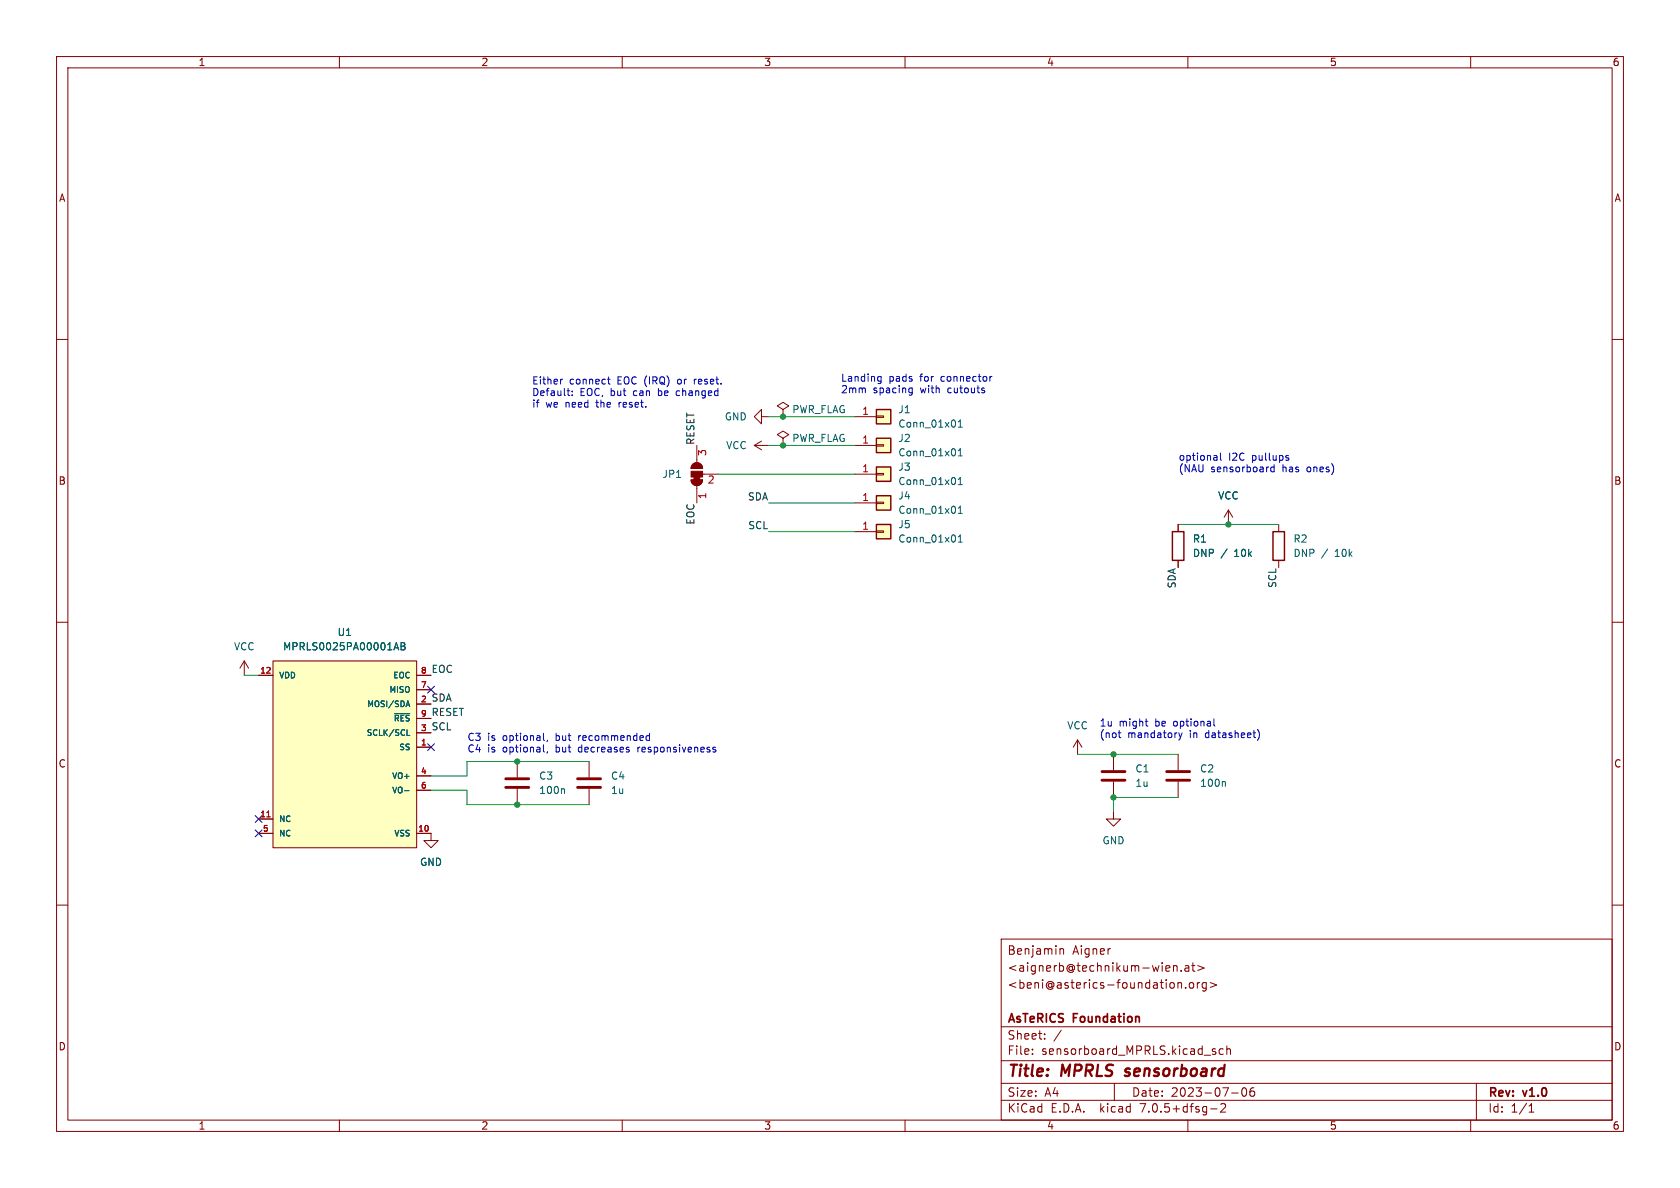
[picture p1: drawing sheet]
<svg xmlns="http://www.w3.org/2000/svg" width="297mm" height="210mm" viewBox="0 0 297 210" stroke-linecap="round" stroke-linejoin="round" font-family="sans-serif">
<g fill="none" stroke="#840000" stroke-width=".18">
<path d="M10 10h277v190h-277zM12 12h273v186h-273zM60 10v2M110 10v2M160 10v2M210 10v2M260 10v2M10 60h2M285 60h2M123.2 78.7v3.1M133.3 78.7l1.3 .8M133.3 78.7h2.6"/>
<path d="M134.6 73.7v-1.3l-1.3 1.3 1.3 1.2v-1.2h1.3M134.6 78l-1.3 .7M138.4 77.5l1-.7-1-.6-1 .6 1 .7v1.2M138.4 78.7h.1M138.4 72.4l1-.6-1-.7-1 .7 1 .6v1.3M138.4 73.7h.1M151.1 73.7h3.8M151.1 78.7h3.8M154.9 73.5h1.3v.3h-1.3zM154.9 78.6h1.3v.3h-1.3zM122.2 84.8h2a1.02 1.02 0 0 1-1 1 1.02 1.02 0 0 1-1-1zM122.5 82.1a1.02 1.02 0 0 1 1.1-.2 1.02 1.02 0 0 1 .6 .9h-2z"/>
<path d="M123.2 85.9v3M124.2 83.8h2.8M151.1 83.8h3.8M151.1 94h3.8M151.1 88.9h3.8M154.9 93.9h1.3v.2h-1.3zM154.9 88.8h1.3v.2h-1.3zM154.9 83.7h1.3v.2h-1.3zM208.3 92.7v1.3M208.3 99.1v1.2M217.2 90.2l-.8 1.2M217.2 90.2v2.5"/>
<path d="M217.2 90.2l.7 1.2M226.1 92.7v1.3M226.1 99.1v1.2M10 110h2M43.2 116.8l-.8 1.3M43.2 116.8v2.6M43.2 116.8l.7 1.3M45.7 119.4h2.6M48.3 116.8h25.4v33.1h-25.4zM73.7 119.4h2.5M285 110h2M73.7 132.1h2.5"/>
<path d="M73.7 124.5h2.5M73.7 129.5h2.5M73.7 137.2h2.5M73.7 139.7h2.5M73.7 121.9h2.5M73.7 127h2.5M91.4 134.6v2.8M91.4 139.4v2.8M104.1 134.6v2.8M104.1 139.4v2.8M190.5 130.8l-.8 1.3M190.5 130.8v2.6"/>
<path d="M190.5 130.8l.8 1.3M196.8 133.4v2.7M196.8 138.2v2.8M208.3 133.4v2.7M208.3 138.2v2.8M10 160h2M45.7 147.3h2.6M45.7 144.8h2.6M73.7 147.3h2.5v1.3h1.3l-1.3 1.3-1.3-1.3h1.3M196.8 143.5v1.3h1.3l-1.3 1.3-1.2-1.3h1.2M285 160h2M177 166h108v32h-108z"/>
<path d="M187.4 167.7v1M187.4 167.8l.2-.1 .4 .1v.9M196.2 167.7h.1M207.5 170.7v1M207.5 170.8l.2-.1 .3 .1 .1 .9M208.3 173.8h.5l.1 .9M208.8 171.6v.1M209.5 170.8h.6l.1 .9M209.6 174.6v.1M210.2 171.1h-.5a.29 .29 0 0 0-.2 .3 .29 .29 0 0 0 .2 .3l.5-.1M210.3 173.8l.2-.1 .5 .1v.6l-.1 .2-.4 .1-.2-.1zM210.7 170.7h.5"/>
<path d="M210.9 170.2v1.3l.3 .2M211.7 173.7v1M211.7 170.7l1.2 .4-1.2 .5M212.1 173.7l-.3 .1-.1 .2M213.2 173.8l-.4-.1-.3 .3v.4l.2 .2h.5M213.2 173.7v1.2l-.2 .3-.4-.1M214 173.7l1.1 .4-1.1 .5M60 198v2M110 198v2M160 198v2M177 194.5h108M177 191.5h108"/>
<path d="M177 187.5h108M177 181.5h108M182.5 186.3v.1M182.5 185.5v.1M184.7 183.6v.1M184.7 182.8v.1M187.6 182.1l-1.3 2M197 191.5v3M210 198v2M214 196h1.2M214.4 185.8l.5 .2 .1 .2-.3 .2-.4-.1M214.4 185.5h.5"/>
<path d="M215.8 195.2l.6-.1 .2 .1 .1 .3-1 1.1h1M216.2 185.5l-.4-.1-.3 .3v.4l.2 .2h.5M216.9 185.5l.2-.1 .4 .1v.9M216.9 184.9v1.5M217.7 193.2h1.2M219.7 192.4l.2-.1a.81 .81 0 0 1 .6 .6 .81 .81 0 0 1-.3 .8l-.2 .1a.81 .81 0 0 1-.3-1.4zM221.7 192.3a.59 .59 0 0 0-.7 .6v.6l.1 .2 .4 .1 .2-.1 .1-.5-.1-.3h-.5l-.2 .3M260 198v2M261 191.5v6.5M270.3 196.6h.9M270.3 195.5l.4-.4v1.5"/>
</g>
<g fill="#ffffc2" stroke="#ffffc2" stroke-width=".18">
<path d="M48.3 116.8h25.4v33.1h-25.4z"/>
<path d="M154.9 92.7h2.6v2.6h-2.6z"/>
<path d="M154.9 87.6h2.6v2.6h-2.6z"/>
<path d="M154.9 72.4h2.6v2.5h-2.6z"/>
<path d="M154.9 82.6h2.6v2.5h-2.6z"/>
<path d="M154.9 77.5h2.6v2.5h-2.6z"/>
</g>
<path d="M47.2 144.4h.6" fill="none" stroke="#a90000" stroke-width=".18"/>
<g fill="none" stroke="#006464" stroke-width=".18">
<path d="M169.4 74.6l.4-.4v1.3M169.4 79.7l.4-.4v1.3M169.4 75.5h.7M169.4 95.8h.7M169.4 84.8l.4-.4v1.3M169.4 89.8l.4-.3v1.2M169.4 94.9l.4-.3v1.2M169.4 90.7h.7M169.4 85.7h.7M169.4 80.6h.7M216.9 97l-1 1.7M234.7 97l-1.1 1.7"/>
<path d="M69.8 114.5h.6M70.1 113.6l.4 1.3M70.9 113.6h.4l.3 .3-.3 .3 .3 .1v.3l-.2 .3h-.5zM70.9 114.2h.4M69.7 126.2h2.7M71.5 139.8h.8M71.9 124.6h.5M72 130h.4M72.1 123.9l.3 1M99.6 139.4l.2 .2v.7M216.5 138.2l.1 .1v.7"/>
</g>
<g fill="#840000" stroke="#840000" stroke-width=".18">
<path d="M122.7 84.3h1v.5h-1z"/>
<path d="M122.2 84.8h2a1.02 1.02 0 0 1-1 1 1.02 1.02 0 0 1-1-1z"/>
<path d="M122.2 83.3h2v1h-2z"/>
<path d="M122.5 82.1a1.02 1.02 0 0 1 1.1-.2 1.02 1.02 0 0 1 .6 .9h-2z"/>
</g>
<path d="M154.9 72.4h2.6v2.5h-2.6zM154.9 77.5h2.6v2.5h-2.6zM154.9 92.7h2.6v2.6h-2.6zM154.9 87.6h2.6v2.6h-2.6zM154.9 82.6h2.6v2.5h-2.6zM207.3 94h2v5.1h-2zM225 94h2.1v5.1h-2.1z" fill="none" stroke="#840000" stroke-width=".25"/>
<path d="M89.4 139.2h4.1M89.4 137.7h4.1M102.1 139.2h4.1M102.1 137.7h4.1M194.8 137.9h4.1M194.8 136.4h4.1M206.2 137.9h4.1M206.2 136.4h4.1" fill="none" stroke="#840000" stroke-width=".51"/>
<g fill="none" stroke="#0000c2" stroke-width=".18">
<path d="M99.5 67l-.3 .2M100.2 69.1h.5M100.5 69.9h.2M101.2 69.8v.1M101.2 69.1v.2M107.4 67h.5M107.6 66.6v1.1l.3 .2M155.3 67.3h.5M155.3 66.6h.5M155.8 66.5v1.1l-.2 .2M160.8 69.4h.5M160.8 68.7h.5"/>
<path d="M161.3 68.6v1l-.2 .2-.3 .1M173.7 69l.3 .1 .1 .2-.2 .1h-.2M173.7 68.6l.3 .1M175 66.5v.9M175.4 66.5l-.4 .3M215 80.5l.2 .2v.7M215.2 81.3l-.5 .1M215.2 80.8l-.5 .1M215.8 80.1v1.1l.1 .2M225.3 82.1v1.3M225.3 82.6h-.4l-.3 .2 .2 .5h.5M227.4 80.9l.5 .2-.1 .2-.4 .1"/>
<path d="M227.4 80.6h.4M96.1 129.6v1.1l.2 .2M96.1 131.7v1.1l.2 .1M96.8 130.8l-.1 .3M96.8 132.9l-.1 .2M111.1 132.5l.2 .2-.2 .2M111.1 132.1l.1 .1M114.2 130.6l.3 .3 .3-.1M114.8 129.6v1.3M114.8 130.1l-.3-.1-.3 .3M126.5 132.2l-.3-.1-.2 .2 .1 .2 .4 .1v.3h-.5M197.7 129.5h.5"/>
<path d="M197.9 130.3l.3 .1M202.5 127.5h.4M202.6 128.2l.3 .2M208.4 129.5l.3 .9M208.7 130.4l-.3 .4M209 129.5l-.3 .9M214.6 127.1v1.1l.2 .2M222.3 128.9a1.46 1.46 0 0 1 0 2"/>
</g>
<path d="M135.9 73.7h15.2M135.9 78.7h15.2M127 83.8h24.1M135.9 94h15.2M135.9 88.9h15.2M208.3 92.7h17.8M43.2 119.4h2.5M76.2 139.7h6.3v2.5h21.6M104.1 134.6h-21.6v2.6h-6.3M190.5 133.4h17.8M208.3 141h-11.5v2.5" fill="none" stroke="#009600" stroke-width=".18"/>
<path d="M75.6 131.5l1.2 1.2M75.6 121.3l1.2 1.2M76.8 131.5l-1.2 1.2M76.8 121.3l-1.2 1.2M45.1 146.7l1.2 1.2M45.1 144.2l1.2 1.2M46.3 146.7l-1.2 1.2M46.3 144.2l-1.2 1.2" fill="none" stroke="#000084" stroke-width=".18"/>
<g fill="#009600" stroke="#009600" stroke-width=".18">
<circle cx="91.4" cy="142.2" r=".46"/>
<circle cx="91.4" cy="134.6" r=".46"/>
<circle cx="138.4" cy="78.7" r=".46"/>
<circle cx="138.4" cy="73.7" r=".46"/>
<circle cx="196.8" cy="141" r=".46"/>
<circle cx="196.8" cy="133.4" r=".46"/>
<circle cx="217.2" cy="92.7" r=".46"/>
</g>
<g font-size="2.8" fill="#840000">
<text x="178" y="190.8">Title:</text>
<text x="187.5" y="190.8">MPRLS</text>
<text x="199.4" y="190.8">sensorboard</text>
</g>
<g font-size="2.1" fill="#840000">
<text x="178" y="171.9">&lt;aignerb@technikum-wien.at&gt;</text>
<text x="178" y="168.9">Benjamin</text>
<text x="189.5" y="168.9">Aigner</text>
<text x="178" y="174.9">&lt;beni@asterics-foundation.org&gt;</text>
<text x="178" y="183.9">Sheet:</text>
<text x="178" y="181.1">AsTeRICS</text>
<text x="189.7" y="181.1">Foundation</text>
<text x="178" y="186.6">File:</text>
<text x="184" y="186.6">sensorboard_MPRLS.kicad_sch</text>
<text x="178" y="196.8">KiCad</text>
<text x="178" y="194">Size:</text>
<text x="184.6" y="194">A4</text>
<text x="185.7" y="196.8">E.D.A.</text>
<text x="194.4" y="196.8">kicad</text>
<text x="200" y="194">Date:</text>
<text x="201.5" y="196.8">7.0.5+dfsg-2</text>
<text x="206.9" y="194">2023-07-06</text>
<text x="263" y="194.2">Rev:</text>
<text x="263" y="196.8">Id:</text>
<text x="267" y="196.8">1/1</text>
<text x="269.2" y="194.2">v1.0</text>
</g>
<g font-size="1.8" fill="#840000">
<text x="35" y="11.8">1</text>
<text x="85" y="11.8">2</text>
<text x="135" y="11.8">3</text>
<text x="185" y="11.8">4</text>
<text x="235" y="11.8">5</text>
<text x="285" y="11.8">6</text>
<text x="10.4" y="35.8">A</text>
<text x="285.4" y="35.8">A</text>
<text x="10.3" y="85.8">B</text>
<text x="285.3" y="85.8">B</text>
<text x="10.3" y="135.8">C</text>
<text x="285.3" y="135.8">C</text>
<text x="10.3" y="185.8">D</text>
<text x="285.3" y="185.8">D</text>
<text x="35" y="199.8">1</text>
<text x="85" y="199.8">2</text>
<text x="135" y="199.8">3</text>
<text x="185" y="199.8">4</text>
<text x="235" y="199.8">5</text>
<text x="285" y="199.8">6</text>
</g>
<g font-size="1.8" fill="#0000c2">
<text x="94" y="68.1">Either</text>
<text x="94" y="70.1">Default:</text>
<text x="100.6" y="68.1">connect</text>
<text x="102.5" y="70.1">EOC, but</text>
<text x="109.1" y="68.1">EOC (IRQ)</text>
<text x="112" y="70.1">can</text>
<text x="116.5" y="70.1">be</text>
<text x="119.8" y="70.1">changed</text>
<text x="119.9" y="68.1">or</text>
<text x="123" y="68.1">reset.</text>
<text x="148.6" y="67.6">Landing</text>
<text x="148.6" y="69.6">2mm</text>
<text x="154.3" y="69.6">spacing</text>
<text x="157.1" y="67.6">pads</text>
<text x="162.6" y="67.6">for</text>
<text x="162.7" y="69.6">with</text>
<text x="166.4" y="67.6">connector</text>
<text x="167.6" y="69.6">cutouts</text>
<text x="94" y="72.1">if</text>
<text x="96.4" y="72.1">we</text>
<text x="99.9" y="72.1">need</text>
<text x="105.5" y="72.1">the</text>
<text x="109.5" y="72.1">reset.</text>
<text x="208.3" y="81.5">optional</text>
<text x="208.3" y="83.6">(NAU</text>
<text x="214" y="83.6">sensorboard</text>
<text x="217.1" y="81.5">I2C</text>
<text x="221.3" y="81.5">pullups</text>
<text x="226.7" y="83.6">has</text>
<text x="231.1" y="83.6">ones)</text>
<text x="82.5" y="131.1">C3</text>
<text x="86.1" y="131.1">is</text>
<text x="88.9" y="131.1">optional,</text>
<text x="98.3" y="131.1">but</text>
<text x="102.4" y="131.1">recommended</text>
<text x="194.3" y="128.5">1u</text>
<text x="194.3" y="130.6">(not</text>
<text x="197.8" y="128.5">might</text>
<text x="199.3" y="130.6">mandatory</text>
<text x="204.2" y="128.5">be</text>
<text x="207.5" y="128.5">optional</text>
<text x="210.3" y="130.6">in</text>
<text x="213.1" y="130.6">datasheet)</text>
<text x="82.5" y="133.1">C4</text>
<text x="86.1" y="133.1">is</text>
<text x="88.9" y="133.1">optional,</text>
<text x="98.3" y="133.1">but</text>
<text x="102.4" y="133.1">decreases</text>
<text x="113" y="133.1">responsiveness</text>
</g>
<g font-size="1.8" fill="#006464">
<text x="128.1" y="74.5">GND</text>
<text x="140" y="73.2">PWR_FLAG</text>
<text x="158.8" y="73.2">J1</text>
<text x="158.8" y="75.8">Conn_01x01</text>
<text x="128.3" y="79.6">VCC</text>
<text x="140" y="78.3">PWR_FLAG</text>
<text x="158.8" y="83.4">J3</text>
<text x="158.8" y="78.3">J2</text>
<text x="158.8" y="80.8">Conn_01x01</text>
<text x="117.1" y="84.6">JP1</text>
<text x="158.8" y="88.5">J4</text>
<text x="158.8" y="85.9">Conn_01x01</text>
<text x="215.3" y="88.5">VCC</text>
<text x="158.8" y="93.5">J5</text>
<text x="158.8" y="91">Conn_01x01</text>
<text x="158.8" y="96.1">Conn_01x01</text>
<text x="210.8" y="96.1">R1</text>
<text x="210.8" y="98.6">DNP</text>
<text x="218.2" y="98.6">10k</text>
<text x="228.6" y="96.1">R2</text>
<text x="228.6" y="98.6">DNP /</text>
<text x="236" y="98.6">10k</text>
<text x="59.6" y="112.6">U1</text>
<text x="41.3" y="115.1">VCC</text>
<text x="50" y="115.1">MPRLS0025PA00001AB</text>
<text x="188.6" y="129.1">VCC</text>
<text x="95.3" y="138">C3</text>
<text x="108" y="138">C4</text>
<text x="200.7" y="136.7">C1</text>
<text x="212.1" y="136.7">C2</text>
<text x="95.3" y="140.5">100n</text>
<text x="108" y="140.5">1u</text>
<text x="200.7" y="139.3">1u</text>
<text x="212.1" y="139.3">100n</text>
<text x="194.9" y="149.4">GND</text>
<text x="74.2" y="153.2">GND</text>
</g>
<g font-size="1.8" fill="#a90000">
<text x="152.4" y="73.4">1</text>
<text x="125.1" y="80.7" transform="rotate(-90 125.1 80.7)">3</text>
<text x="152.4" y="83.6">1</text>
<text x="152.4" y="78.5">1</text>
<text x="125.1" y="85.7">2</text>
<text x="125.1" y="88.3" transform="rotate(-90 125.1 88.3)">1</text>
<text x="152.4" y="88.6">1</text>
<text x="152.4" y="93.7">1</text>
</g>
<g font-size="1.8" fill="#0f0f0f">
<text x="122.8" y="78.7" transform="rotate(-90 122.8 78.7)">RESET</text>
<text x="132.2" y="88.6">SDA</text>
<text x="122.8" y="92.8" transform="rotate(-90 122.8 92.8)">EOC</text>
<text x="132.3" y="93.6">SCL</text>
<text x="207.9" y="104" transform="rotate(-90 207.9 104)">SDA</text>
<text x="225.7" y="104" transform="rotate(-90 225.7 104)">SCL</text>
<text x="76.2" y="119">EOC</text>
<text x="76.2" y="124.1">SDA</text>
<text x="76.2" y="129.2">SCL</text>
<text x="76.2" y="126.7">RESET</text>
</g>
<g font-size="1.4" fill="#a90000">
<text x="45.9" y="119.1">12</text>
<text x="74.4" y="119.1">8</text>
<text x="74.4" y="124.2">2</text>
<text x="74.4" y="121.7">7</text>
<text x="74.4" y="131.8">1</text>
<text x="74.4" y="129.3">3</text>
<text x="74.4" y="126.7">9</text>
<text x="74.4" y="136.9">4</text>
<text x="74.4" y="139.4">6</text>
<text x="45.9" y="144.5">11</text>
<text x="46.4" y="147.1">5</text>
<text x="73.9" y="147.1">10</text>
</g>
<g font-size="1.4" fill="#006464">
<text x="49.3" y="120.1">VDD</text>
<text x="64.9" y="125.2">MOSI/SDA</text>
<text x="68.8" y="122.6">MISO</text>
<text x="69.5" y="120.1">EOC</text>
<text x="64.8" y="130.2">SCLK/SCL</text>
<text x="69.6" y="127.7">~{RES}</text>
<text x="69.3" y="137.9">VO+</text>
<text x="70.5" y="132.8">SS</text>
<text x="69.3" y="140.4">VO-</text>
<text x="49.3" y="145.5">NC</text>
<text x="49.3" y="148">NC</text>
<text x="69.7" y="148">VSS</text>
</g>
</svg>
